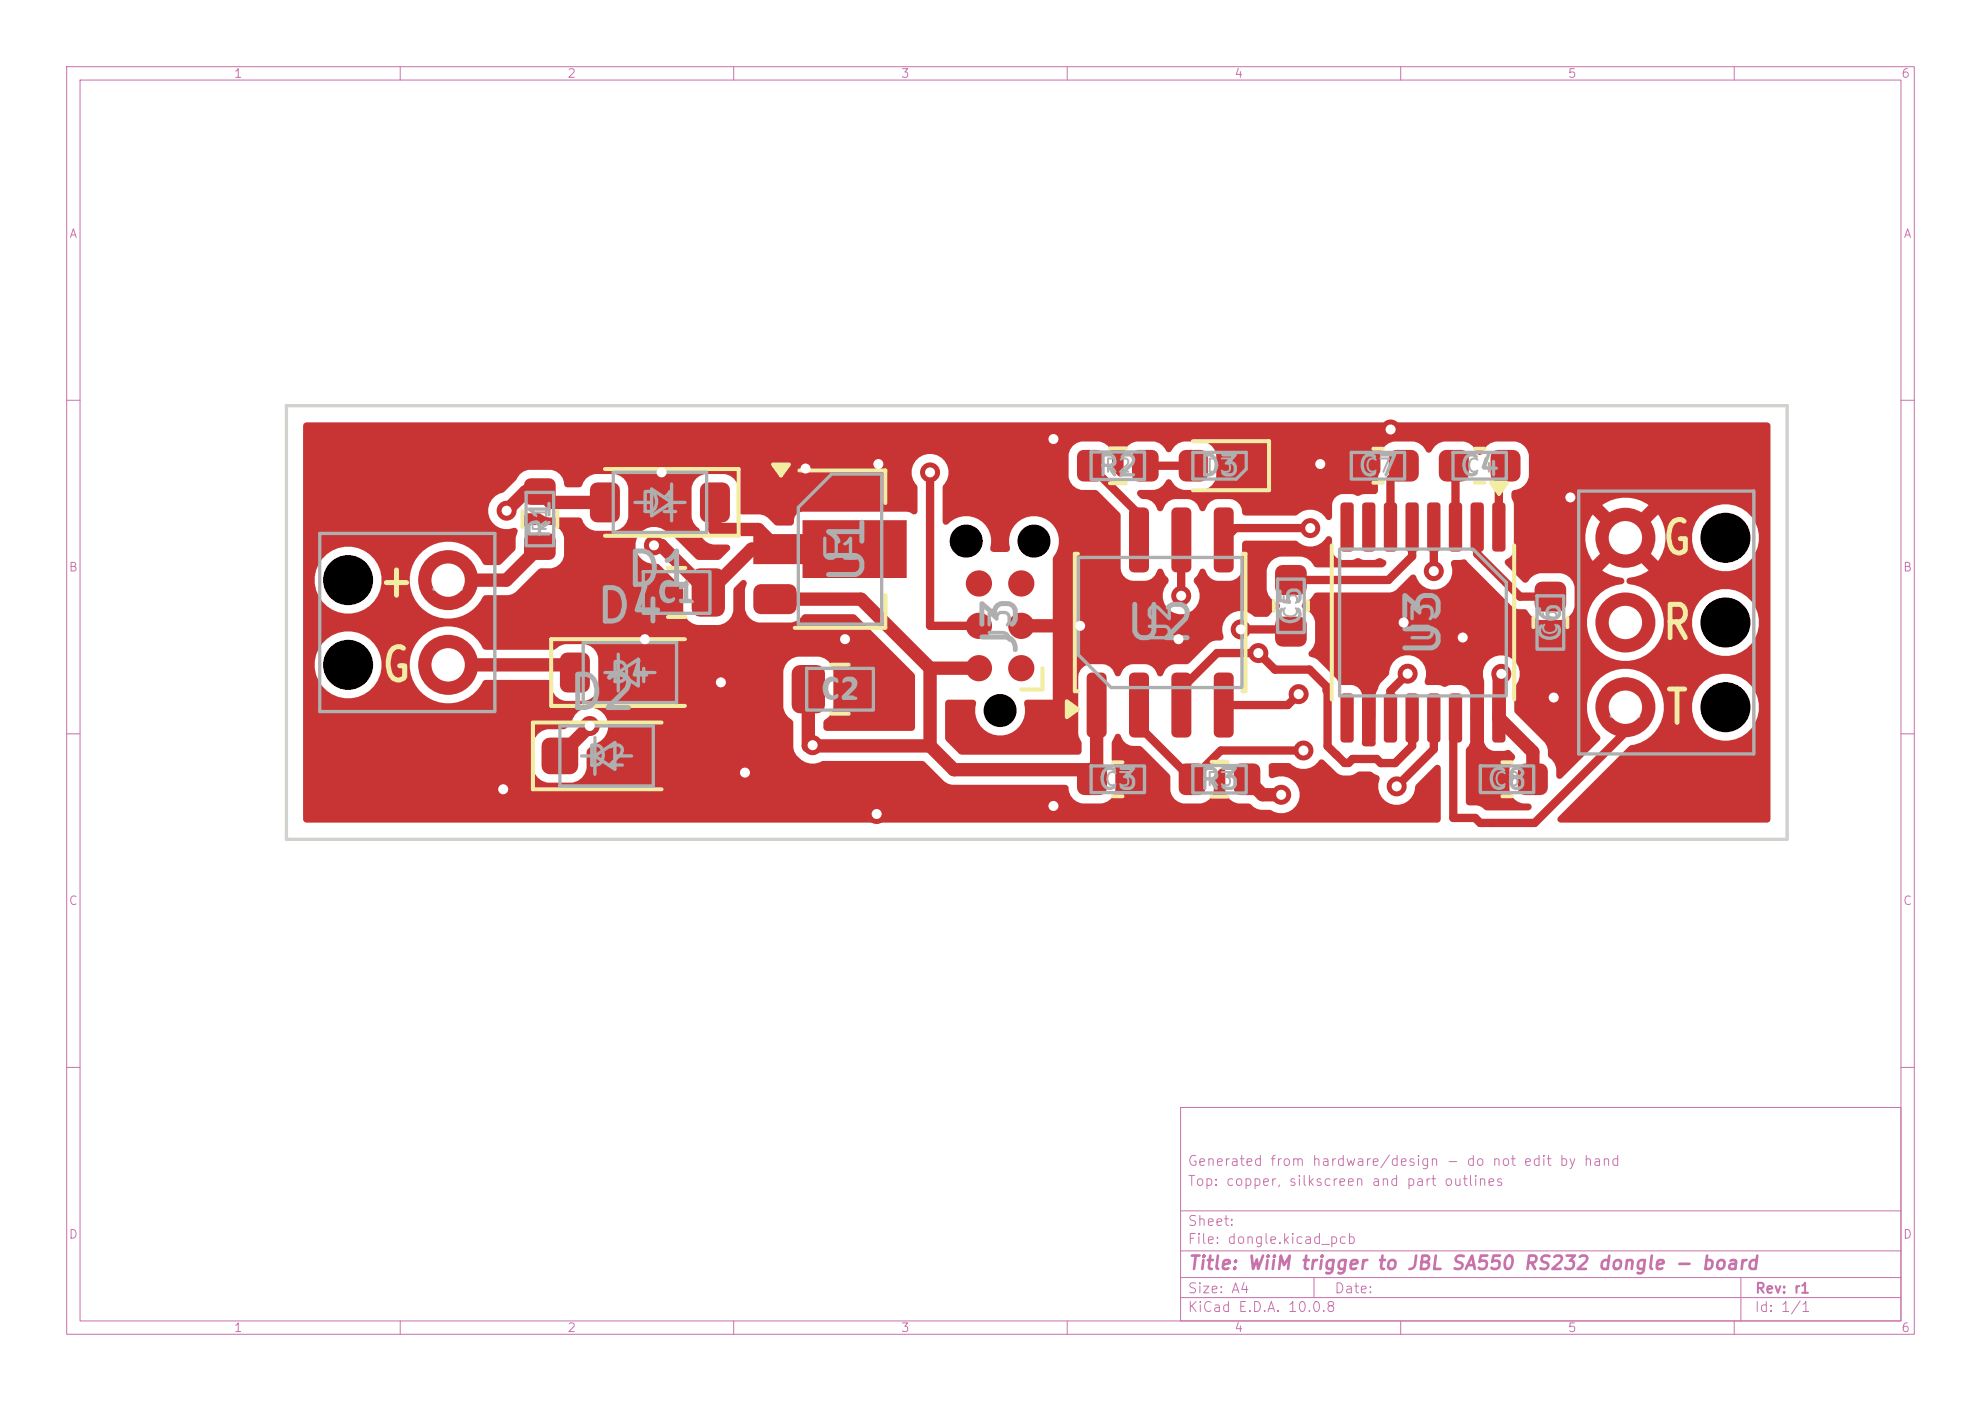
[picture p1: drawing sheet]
<svg xmlns="http://www.w3.org/2000/svg" width="297mm" height="210mm" viewBox="0 0 297 210" stroke-linecap="round" stroke-linejoin="round" font-family="sans-serif">
<g fill="none" stroke="#c872ab" stroke-width=".15">
<path d="M10 10h277v190h-277zM12 12h273v186h-273zM60 10v2M110 10v2M160 10v2M210 10v2M260 10v2M10 60h2M285 60h2M10 110h2M285 110h2M10 160h2"/>
<path d="M177 166h108v32h-108zM285 160h2M60 198v2M110 198v2M160 198v2M177 194.5h108M177 191.5h108M177 187.5h108M177 181.5h108M197 191.5v3M210 198v2M260 198v2"/>
<path d="M261 191.5v6.5"/>
</g>
<g fill="#c83434">
<path d="M223.8 67.8l.4-.3 .4-.1h2.2a1.13 1.13 0 0 1 1.2 1.2v2.5a1.13 1.13 0 0 1-1.2 1.1h-2.2a1.13 1.13 0 0 1-1.1-1.1v-2.5l.1-.5z"/>
<path d="M216 67.8l.4-.3 .4-.1h2.3a1.13 1.13 0 0 1 1.1 1.2v2.5a1.13 1.13 0 0 1-1.1 1.1h-2.3a1.13 1.13 0 0 1-1.1-1.1v-2.5l.1-.5z"/>
<path d="M81.6 110.9l.4-.2 .4-.1h3a1.25 1.25 0 0 1 1.3 1.2v3a1.25 1.25 0 0 1-1.3 1.3h-3a1.25 1.25 0 0 1-1.2-1.3v-3l.1-.5z"/>
<path d="M95.6 110.9l.4-.2 .4-.1h3a1.25 1.25 0 0 1 1.3 1.2v3a1.25 1.25 0 0 1-1.3 1.3h-3a1.25 1.25 0 0 1-1.2-1.3v-3l.1-.5z"/>
<path d="M223.9 75.5l.3-.2h1a.5 .5 0 0 1 .5 .5v6.4a.5 .5 0 0 1-.5 .5h-1a.5 .5 0 0 1-.5-.5v-6.4z"/>
<path d="M220.6 75.5l.4-.2h1a.5 .5 0 0 1 .5 .5v6.4a.5 .5 0 0 1-.5 .5h-1a.5 .5 0 0 1-.5-.5v-6.4z"/>
<path d="M217.4 75.5l.3-.2h1a.5 .5 0 0 1 .5 .5v6.4a.5 .5 0 0 1-.5 .5h-1a.5 .5 0 0 1-.5-.5v-6.4z"/>
<path d="M214.1 75.5l.4-.2h1a.5 .5 0 0 1 .5 .5v6.4a.5 .5 0 0 1-.5 .5h-1a.5 .5 0 0 1-.5-.5v-6.4z"/>
<path d="M210.9 75.5l.3-.2h1a.5 .5 0 0 1 .5 .5v6.4a.5 .5 0 0 1-.5 .5h-1a.5 .5 0 0 1-.5-.5v-6.4z"/>
<path d="M207.6 75.5l.4-.2h1a.5 .5 0 0 1 .5 .5v6.4a.5 .5 0 0 1-.5 .5h-1a.5 .5 0 0 1-.5-.5v-6.4z"/>
<path d="M204.4 75.5l.3-.2h1a.5 .5 0 0 1 .5 .5v6.4a.5 .5 0 0 1-.5 .5h-1a.5 .5 0 0 1-.5-.5v-6.4z"/>
<path d="M201.1 75.5l.4-.2h1a.5 .5 0 0 1 .5 .5v6.4a.5 .5 0 0 1-.5 .5h-1a.5 .5 0 0 1-.5-.5v-6.4z"/>
<path d="M201.1 104.1l.4-.2h1a.5 .5 0 0 1 .5 .5v6.4a.5 .5 0 0 1-.5 .5h-1a.5 .5 0 0 1-.5-.5v-6.4z"/>
<path d="M204.4 104.1l.3-.2h1a.5 .5 0 0 1 .5 .5v6.4a.5 .5 0 0 1-.5 .5h-1a.5 .5 0 0 1-.5-.5v-6.4z"/>
<path d="M207.6 104.1l.4-.2h1a.5 .5 0 0 1 .5 .5v6.4a.5 .5 0 0 1-.5 .5h-1a.5 .5 0 0 1-.5-.5v-6.4z"/>
<path d="M210.9 104.1l.3-.2h1a.5 .5 0 0 1 .5 .5v6.4a.5 .5 0 0 1-.5 .5h-1a.5 .5 0 0 1-.5-.5v-6.4z"/>
<path d="M214.1 104.1l.4-.2h1a.5 .5 0 0 1 .5 .5v6.4a.5 .5 0 0 1-.5 .5h-1a.5 .5 0 0 1-.5-.5v-6.4z"/>
<path d="M217.4 104.1l.3-.2h1a.5 .5 0 0 1 .5 .5v6.4a.5 .5 0 0 1-.5 .5h-1a.5 .5 0 0 1-.5-.5v-6.4z"/>
<path d="M220.6 104.1l.4-.2h1a.5 .5 0 0 1 .5 .5v6.4a.5 .5 0 0 1-.5 .5h-1a.5 .5 0 0 1-.5-.5v-6.4z"/>
<path d="M223.9 104.1l.3-.2h1a.5 .5 0 0 1 .5 .5v6.4a.5 .5 0 0 1-.5 .5h-1a.5 .5 0 0 1-.5-.5v-6.4z"/>
<path d="M184.9 67.8l.4-.3 .4-.1h2.2a1.09 1.09 0 0 1 1.1 1.1v2.6a1.09 1.09 0 0 1-1.1 1.1h-2.2a1.09 1.09 0 0 1-1.1-1.1v-2.6l.1-.4z"/>
<path d="M177 67.8l.4-.3 .4-.1h2.2a1.09 1.09 0 0 1 1.1 1.1v2.6a1.09 1.09 0 0 1-1.1 1.1h-2.2a1.09 1.09 0 0 1-1.1-1.1v-2.6l.1-.4z"/>
<path d="M84.3 98.1l.3-.2 .5-.1h2.2a1.13 1.13 0 0 1 1.1 1.1v3.8a1.13 1.13 0 0 1-1.1 1.1h-2.2a1.13 1.13 0 0 1-1.2-1.1v-3.8l.1-.4z"/>
<path d="M100.8 98.1l.3-.2 .5-.1h2.2a1.13 1.13 0 0 1 1.1 1.1v3.8a1.13 1.13 0 0 1-1.1 1.1h-2.2a1.13 1.13 0 0 1-1.2-1.1v-3.8l.1-.4z"/>
<path d="M161.8 114.8l.4-.3 .4-.1h2.2a1.13 1.13 0 0 1 1.2 1.2v2.5a1.13 1.13 0 0 1-1.2 1.1h-2.2a1.13 1.13 0 0 1-1.1-1.1v-2.5l.1-.5z"/>
<path d="M169.5 114.8l.4-.3 .4-.1h2.3a1.13 1.13 0 0 1 1.1 1.2v2.5a1.13 1.13 0 0 1-1.1 1.1h-2.3a1.13 1.13 0 0 1-1.1-1.1v-2.5l.1-.5z"/>
<path d="M161.8 67.7l.3-.2 .4-.1h2a1 1 0 0 1 1 1v2.8a1 1 0 0 1-1 1h-2a1 1 0 0 1-1-1v-2.8v-.3z"/>
<path d="M170 67.7l.3-.2 .4-.1h2a1 1 0 0 1 1 1v2.8a1 1 0 0 1-1 1h-2a1 1 0 0 1-1-1v-2.8l.1-.3z"/>
<path d="M163.1 101l.6-.2h1.5a.75 .75 0 0 1 .7 .8v8.2a.75 .75 0 0 1-.7 .8h-1.5a.75 .75 0 0 1-.8-.8v-8.2z"/>
<path d="M169.5 101l.5-.2h1.5a.75 .75 0 0 1 .8 .8v8.2a.75 .75 0 0 1-.8 .8h-1.5a.75 .75 0 0 1-.7-.8v-8.2z"/>
<path d="M175.8 101l.6-.2h1.5a.75 .75 0 0 1 .7 .8v8.2a.75 .75 0 0 1-.7 .8h-1.5a.75 .75 0 0 1-.8-.8v-8.2z"/>
<path d="M182.2 101l.5-.2h1.5a.75 .75 0 0 1 .8 .8v8.2a.75 .75 0 0 1-.8 .8h-1.5a.75 .75 0 0 1-.7-.8v-8.2z"/>
<path d="M182.2 76.3l.5-.2h1.5a.75 .75 0 0 1 .8 .7v8.3a.75 .75 0 0 1-.8 .7h-1.5a.75 .75 0 0 1-.7-.7v-8.3z"/>
<path d="M175.8 76.3l.6-.2h1.5a.75 .75 0 0 1 .7 .7v8.3a.75 .75 0 0 1-.7 .7h-1.5a.75 .75 0 0 1-.8-.7v-8.3z"/>
<path d="M169.5 76.3l.5-.2h1.5a.75 .75 0 0 1 .8 .7v8.3a.75 .75 0 0 1-.8 .7h-1.5a.75 .75 0 0 1-.7-.7v-8.3z"/>
<path d="M163.1 76.3l.6-.2h1.5a.75 .75 0 0 1 .7 .7v8.3a.75 .75 0 0 1-.7 .7h-1.5a.75 .75 0 0 1-.8-.7v-8.3z"/>
<path d="M230.4 87.5l.4-.2 .4-.1h2.5a1.13 1.13 0 0 1 1.1 1.1v2.3a1.13 1.13 0 0 1-1.1 1.1h-2.5a1.13 1.13 0 0 1-1.1-1.1v-2.3l.1-.4z"/>
<path d="M230.4 95.3l.4-.3 .4-.1h2.5a1.13 1.13 0 0 1 1.1 1.2v2.2a1.12 1.12 0 0 1-1.1 1.1h-2.5a1.12 1.12 0 0 1-1.1-1.1v-2.2l.1-.5z"/>
<path d="M105.3 72.6l.3-.2 .5-.1h2.2a1.13 1.13 0 0 1 1.1 1.1v3.8a1.13 1.13 0 0 1-1.1 1.1h-2.2a1.13 1.13 0 0 1-1.2-1.1v-3.8l.1-.4z"/>
<path d="M88.8 72.6l.3-.2 .5-.1h2.2a1.13 1.13 0 0 1 1.1 1.1v3.8a1.13 1.13 0 0 1-1.1 1.1h-2.2a1.13 1.13 0 0 1-1.2-1.1v-3.8l.1-.4z"/>
<path d="M200.8 67.8l.4-.3 .4-.1h2.2a1.13 1.13 0 0 1 1.2 1.2v2.5a1.13 1.13 0 0 1-1.2 1.1h-2.2a1.13 1.13 0 0 1-1.1-1.1v-2.5l.1-.5z"/>
<path d="M208.5 67.8l.4-.3 .4-.1h2.3a1.13 1.13 0 0 1 1.1 1.2v2.5a1.13 1.13 0 0 1-1.1 1.1h-2.3a1.13 1.13 0 0 1-1.1-1.1v-2.5l.1-.5z"/>
<path d="M191.5 92.8l.4-.3 .4-.1h2.5a1.13 1.13 0 0 1 1.1 1.2v2.2a1.13 1.13 0 0 1-1.1 1.1h-2.5a1.13 1.13 0 0 1-1.1-1.1v-2.2l.1-.5z"/>
<path d="M191.5 85l.4-.2 .4-.1h2.5a1.13 1.13 0 0 1 1.1 1.1v2.3a1.13 1.13 0 0 1-1.1 1.1h-2.5a1.13 1.13 0 0 1-1.1-1.1v-2.3l.1-.4z"/>
<path d="M113.3 72.9l.3-.3h.5h4.2a1.13 1.13 0 0 1 1.1 1.1v2.2a1.13 1.13 0 0 1-1.1 1.2h-4.2a1.13 1.13 0 0 1-1.2-1.2v-2.2l.1-.4z"/>
<path d="M112.9 80.1h7.4v-2.1h15.6v8.6h-15.6v-2h-7.4z"/>
<path d="M113.3 87.9l.3-.3h.5h4.2a1.13 1.13 0 0 1 1.1 1.1v2.2a1.13 1.13 0 0 1-1.1 1.2h-4.2a1.13 1.13 0 0 1-1.2-1.2v-2.2l.1-.4z"/>
<path d="M119.1 100.1l.4-.3 .4-.1h2.5a1.25 1.25 0 0 1 1.3 1.2v4.8a1.25 1.25 0 0 1-1.3 1.2h-2.5a1.25 1.25 0 0 1-1.2-1.2v-4.8l.1-.4z"/>
<path d="M128.6 100.1l.4-.3 .4-.1h2.5a1.25 1.25 0 0 1 1.3 1.2v4.8a1.25 1.25 0 0 1-1.3 1.2h-2.5a1.25 1.25 0 0 1-1.2-1.2v-4.8l.1-.4z"/>
<path d="M104.1 85.6l.4-.3 .4-.1h2.5a1.25 1.25 0 0 1 1.3 1.2v4.8a1.25 1.25 0 0 1-1.3 1.2h-2.5a1.25 1.25 0 0 1-1.2-1.2v-4.8l.1-.4z"/>
<path d="M94.6 85.6l.4-.3 .4-.1h2.5a1.25 1.25 0 0 1 1.3 1.2v4.8a1.25 1.25 0 0 1-1.3 1.2h-2.5a1.25 1.25 0 0 1-1.2-1.2v-4.8l.1-.4z"/>
<path d="M227.9 114.8l.4-.3 .4-.1h2.2a1.13 1.13 0 0 1 1.2 1.2v2.5a1.13 1.13 0 0 1-1.2 1.1h-2.2a1.13 1.13 0 0 1-1.1-1.1v-2.5l.1-.5z"/>
<path d="M220.1 114.8l.4-.3 .4-.1h2.3a1.13 1.13 0 0 1 1.1 1.2v2.5a1.13 1.13 0 0 1-1.1 1.1h-2.3a1.13 1.13 0 0 1-1.1-1.1v-2.5l.1-.5z"/>
<path d="M78.9 80.2l.3-.2 .4-.1h2.7a1 1 0 0 1 1 1v2a1 1 0 0 1-1 1h-2.7a1 1 0 0 1-1-1v-2v-.3z"/>
<path d="M78.9 72l.3-.2 .4-.1h2.7a1 1 0 0 1 1 1v2a1 1 0 0 1-1 1h-2.7a1 1 0 0 1-1-1v-2v-.4z"/>
<path d="M185.3 114.7l.3-.2 .4-.1h2a1 1 0 0 1 1 1v2.8a1 1 0 0 1-1 1h-2a1 1 0 0 1-1-1v-2.8v-.3z"/>
<path d="M177 114.7l.3-.2 .4-.1h2a1 1 0 0 1 1 1v2.8a1 1 0 0 1-1 1h-2a1 1 0 0 1-1-1v-2.8l.1-.3z"/>
<circle cx="153.1" cy="100.2" r="1.97"/>
<circle cx="146.8" cy="100.2" r="1.97"/>
<circle cx="153.1" cy="93.8" r="1.97"/>
<circle cx="146.8" cy="93.8" r="1.97"/>
<circle cx="153.1" cy="87.5" r="1.97"/>
<circle cx="146.8" cy="87.5" r="1.97"/>
<circle cx="243.7" cy="106" r="4.5"/>
<circle cx="243.7" cy="93.3" r="4.5"/>
<circle cx="243.7" cy="80.6" r="4.5"/>
<circle cx="67.2" cy="87" r="4.5"/>
<circle cx="67.2" cy="99.7" r="4.5"/>
<circle cx="76" cy="76.6" r="1.5"/>
<circle cx="88.4" cy="108.8" r="1.5"/>
<circle cx="157.9" cy="65.8" r="1.5"/>
<circle cx="176.7" cy="95.8" r="1.5"/>
<circle cx="157.9" cy="120.8" r="1.5"/>
<circle cx="120.8" cy="70.2" r="1.5"/>
<circle cx="232.9" cy="104.6" r="1.5"/>
<circle cx="208.5" cy="64.4" r="1.5"/>
<circle cx="131.7" cy="69.6" r="1.5"/>
<circle cx="99.2" cy="70.8" r="1.5"/>
<circle cx="235.4" cy="74.6" r="1.5"/>
<circle cx="197.9" cy="69.6" r="1.5"/>
<circle cx="126.7" cy="95.8" r="1.5"/>
<circle cx="96.7" cy="95.8" r="1.5"/>
<circle cx="161.9" cy="93.8" r="1.5"/>
<circle cx="131.4" cy="122" r="1.5"/>
<circle cx="108.1" cy="102.3" r="1.5"/>
<circle cx="75.4" cy="118.3" r="1.5"/>
<circle cx="219.3" cy="95.6" r="1.5"/>
<circle cx="111.7" cy="115.8" r="1.5"/>
<circle cx="210.4" cy="93.3" r="1.5"/>
<circle cx="215" cy="85.6" r="1.5"/>
<circle cx="186" cy="94.3" r="1.5"/>
<circle cx="211" cy="101" r="1.5"/>
<circle cx="195.4" cy="112.5" r="1.5"/>
<circle cx="188.7" cy="97.9" r="1.5"/>
<circle cx="209.4" cy="117.9" r="1.5"/>
<circle cx="225.1" cy="101" r="1.5"/>
<circle cx="121.8" cy="111.7" r="1.5"/>
<circle cx="192.1" cy="119.1" r="1.5"/>
<circle cx="139.4" cy="70.8" r="1.5"/>
<circle cx="177.1" cy="89.3" r="1.5"/>
<circle cx="194.7" cy="104.1" r="1.5"/>
<circle cx="196.4" cy="79.2" r="1.5"/>
<circle cx="98" cy="81.7" r="1.5"/>
</g>
<g fill="none" stroke="#c83434" stroke-width="1.3">
<path d="M139.4 70.8v23h7.4M163.5 69.8l7.3 7.3v3.8M171.7 69.8h7.2M196.4 79.2h-11.2l-1.7 1.7M210.5 69.8l-2 2v7.2M211.7 79v4.4l-3.5 3.5h-14.7M215 79v6.6M218 69.8l.2 .3v8.9M221.5 79v4l6.4 6.4h4.5M225.7 69.8l-1 1v8.2M177.1 80.9v8.4M186 94.3h7.2l.3 .4"/>
<path d="M170.8 105.7v3.2l7.9 7.9 4.3-4.3h12.4M177.1 105.7v-2.4l5.4-5.4h6.2l2.4 2.5h5.2l2.6 2.5v.6l.1 .2v8.2l2.6 2.5h.6l.6-.6h3.6l.6 .6h2.2l2.5-2.6v-4.2M194.7 104.1l-1.6 1.6h-9.6M211 101l-2.5 2.6v4M215 107.6v4.7l-5.6 5.6M243.7 106v3.7l-13.6 13.7h-8.2l-.7-.8h-3.3v-14.6l.3-.4"/>
</g>
<g fill="none" stroke="#c83434" stroke-width="2">
<path d="M90.7 75.3h-8.1l-1.7-1.6h-2.1l-2.8 2.9M107.2 75.3v4.1h6.5l2.9 2.9h-3.9l-6.5 6.5-7.1-7.1h-1.1M120.8 70.2l-4.6 4.6M208.5 64.4l-.3 .2h-.6l-1.8 1.8h-.3l-2.8 2.8v.6h-15.9M67.2 99.7h17.8l1.2 1.1M80.9 81.9l-5 5.1h-8.7M96.7 88.8l9 9M116.2 89.8h12.9l10.3 10.4M164.4 80.9v10.4l-2.5 2.5h-8.8M221.3 97.2v5.1l.2 .2v13.7l.6 .6M232.4 97.2h-11.5l-1.6-1.6h-14.1v12M88.4 108.8l-4.5 4.5"/>
<path d="M102.7 100.8v7.8l-4.8 4.7M102.7 100.8l3.5-3.5h18.5l6 6M102.7 100.8l1.5 1.5h3.9M121.2 103.3v8.5M121.2 111.8h18.2M121.8 111.7h-.5l-.1 .1M139.4 100.2h7.4M139.4 111.8l3.6 3.6h20.7M139.4 100.2v11.6M163.7 115.4v1.4M164.4 105.7v9l-.7 .7M171.5 116.8l-5.2 5.2h-34.9"/>
<path d="M187 116.8l2.3 2.3h2.8M225.1 101l-.3 .3-.1 6.3 5.1 5.1v4.1"/>
</g>
<path d="M45.5 63.5l.4-.2h219l.3 .1 .2 .4v59l-.1 .3-.4 .2h-30.9l-.3-.1-.2-.2 .1-.5 10.7-10.7 .2-.1a5.7 5.7 0 0 0 4.9-6.2h4.3v1a5 5 0 0 0 7.6 3.8 5 5 0 0 0 0-8.6 5 5 0 0 0-7.6 3.8h-4.3l-.1-.7a5.8 5.8 0 0 0-8.5-3.8 5.8 5.8 0 0 0-1 9.3l.2 .2-.2 .5-5.6 5.6-.3 .2-.3-.1-.3-.4a2.5 2.5 0 0 0-1-2.7l-.2-.4a2.87 2.87 0 0 0-1.5-2.9l-3.4-3.4-.2-.3v-3.4l.2-.4a2.78 2.78 0 0 0-1.7-4.5 2.78 2.78 0 0 0-3 3.8v8.9a1.7 1.7 0 0 0 1.5 1.6 4.8 4.8 0 0 0 2.2-.2l.8 .7 .2 .3-.2 .4a2.12 2.12 0 0 0-.7 1.5v3.3a2.44 2.44 0 0 0 2.9 1.8l.2 .1 .2 .3a.56 .56 0 0 1-.5 .7h-6.2l-.3-.1-.3-.3a2.75 2.75 0 0 0-2-.4l-.3-.1-.2-.4v-7.8l.6-1.1 .1-.3v-6.7a1.7 1.7 0 0 0-1.6-1.6h-1.4l-1 .3-.9-.3h-1.5h-.3l-.2-.3v-.3a2.77 2.77 0 0 0-1.9-3.8 2.77 2.77 0 0 0-3.4 2.6l-.2 .3-1.1 1.2-.7 1.5-.1 7.1a.67 .67 0 0 1-.4 .9l-1.4-.1a.8 .8 0 0 1-.2-.8v-7.1a1.72 1.72 0 0 0-1.6-1.2h-1.4a.54 .54 0 0 1-.6-.5l-.2-.4-2.9-2.9-.4-.3a1.09 1.09 0 0 1-.9-.5l.2-.5a2.2 2.2 0 0 0 .8-1.6l-.1-2.9a2.33 2.33 0 0 0-1.6-1.8l-.3-.2-.1-.3 .1-.3 .3-.2a2.69 2.69 0 0 0 1.6-1.4l.3-.1h11a1.89 1.89 0 0 0 1.3-.7l1.8-1.9 .3-.1a.58 .58 0 0 1 .6 .6 2.78 2.78 0 0 0 3.6 1.5 2.78 2.78 0 0 0 1.5-3.6l.1-.3 .1-.3 .3-.1 1.6-.1 .2 .2 6.9 6.9 .9 .4 1.3 .1a2.62 2.62 0 0 0 2.1 1.5h3.2a2.37 2.37 0 0 0 1.9-2.1l-.1-3a2.46 2.46 0 0 0-2.1-1.9l-3.2 .1-.7 .2-.5 .4-.7 .7h-.3l-2.8-2.7-.1-.3a.81 .81 0 0 1 .6-.7l.5-.4 .2-.5 .1-2.6h10.7v1a5.7 5.7 0 0 0 1.1 3l2.6-2.5a2.48 2.48 0 0 0 1.4 1.4l-2.6 2.5 1.2 .7 2 .5 .1 .3v.3l-.4 .3a5.8 5.8 0 0 0-5.2 6.3 5.8 5.8 0 0 0 6.3 5.2 5.8 5.8 0 0 0 5.2-6.3h4.3v1a5 5 0 0 0 7.6 3.8 5 5 0 0 0 0-8.6 5 5 0 0 0-7.6 3.8h-4.3v-.3a5.7 5.7 0 0 0-5.2-4.9l-.2-.2-.2-.2 .1-.3 .2-.3a6.5 6.5 0 0 0 3.1-1.1l-2.5-2.6a2.48 2.48 0 0 0 1.3-1.4l2.6 2.6 .2-.3a6 6 0 0 0 .9-3.7h4v1a5 5 0 0 0 7.6 3.8 5 5 0 0 0 0-8.6 5 5 0 0 0-7.6 3.8h-4l-.4-1.8-.7-1.2-2.6 2.6a2.46 2.46 0 0 0-1.4-1.4l2.6-2.6-.4-.2a6 6 0 0 0-6.6 .2l2.5 2.6a2.48 2.48 0 0 0-1.3 1.4l-2.6-2.6-.7 1.2-.4 1.8h-10.7v-4.5l-.4-1.1v-.6l.1-.3 .4-.2a2.26 2.26 0 0 0 2.1-2.1v-3.2a2.46 2.46 0 0 0-2.1-1.9h-3a2.33 2.33 0 0 0-1.8 1.7l-.2 .2-.3 .1-.3-.1-.1-.2a2.41 2.41 0 0 0-2.1-1.7h-3a2.74 2.74 0 0 0-1.8 1.6 .52 .52 0 0 1-.8-.4 2.33 2.33 0 0 0-1.9-1.2h-2.7a2.34 2.34 0 0 0-2.1 2.1v2.2l-.4 1.1v2a.52 .52 0 0 1-.7 .5h-1.4l-1 .2-.9-.2h-1.3a1.7 1.7 0 0 0-1.6 1.5v1.9l-.1 .3-.2 .2h-.3l-.3-.3a2.72 2.72 0 0 0-4.2-.6l-.4 .2h-7.5l-.3-.1-.2-.4a1.94 1.94 0 0 0-1.8-2l-2.3 .1a2.32 2.32 0 0 0-1.5 1.6l-.2 .1h-.3l-.3-.4a1.96 1.96 0 0 0-1.8-1.4l-2.3 .1a2.32 2.32 0 0 0-1.4 1.6l-.3 .1h-.3l-.2-.4a1.98 1.98 0 0 0-2.2-1.4 1.04 1.04 0 0 1-.8-1.1l.4-.3h2.2a2.59 2.59 0 0 0 1.9-1.5l.2-.1 .3 .1a2.56 2.56 0 0 0 2.1 1.5h2.9a2.33 2.33 0 0 0 1.8-2.1v-3.3a2.34 2.34 0 0 0-2.1-1.8h-2.7a2.66 2.66 0 0 0-2 1.5l-.3 .1-.3-.1-.2-.3a2.25 2.25 0 0 0-1.7-1.2h-2.6a2.24 2.24 0 0 0-1.9 2v2.8l-.1 .2-.3 .2h-.3l-.9-.8-.2-.3v-2.2a2.24 2.24 0 0 0-2-1.9h-2.7a2.26 2.26 0 0 0-1.8 2v3.4a2.26 2.26 0 0 0 2 1.8h2l.3 .1 3.4 3.4 .1 .2 .1 8.6a1.97 1.97 0 0 0 1.8 1.4l2.1-.1a2.25 2.25 0 0 0 1.6-1.6l.3-.2 .3 .1 .2 .2 .3 .8 .5 .6-.1 .5a2.76 2.76 0 0 0 .1 3.9 2.76 2.76 0 0 0 3.8 0 2.76 2.76 0 0 0 .1-3.9 .61 .61 0 0 1 0-.8l.4-.3 .4-.9 .3-.2 .3 .1 .3 .3a1.96 1.96 0 0 0 1.8 1.5l2.1-.1a1.94 1.94 0 0 0 1.5-1.8v-3.7l.1-.3 .3-.1 7.6-.1 .3 .1a2.72 2.72 0 0 0 4.3-.5l.2-.2h.3l.3 .1 .1 .3v1.6a1.7 1.7 0 0 0 1.6 1.5h1.3l.8-.2h.4a3.3 3.3 0 0 0 2.8 0h.3l.6 .2a.61 .61 0 0 1 .3 .7 .61 .61 0 0 1-.6 .5h-9.8l-.3-.1a3 3 0 0 0-2-1.6h-3a2.33 2.33 0 0 0-2.2 2.2v3a2.33 2.33 0 0 0 1.7 1.7l.3 .2v.3a.92 .92 0 0 1-.8 .7l-1.1 .9-1.8 .1-.3-.1a2.77 2.77 0 0 0-3.4-.3 2.77 2.77 0 0 0-1.1 3.3 .55 .55 0 0 1-.7 .6 2.07 2.07 0 0 0-1.4 .4l-3 3-.3 .2a4.4 4.4 0 0 0-2.8 .3l-.5 .5-.4 .9-.3 .1-.3-.1-.2-.3a1.96 1.96 0 0 0-1.8-1.4h-2.3a2.33 2.33 0 0 0-1.5 1.7l-.2 .1-.3-.1-.3-.3a1.96 1.96 0 0 0-1.8-1.4h-2.3a1.97 1.97 0 0 0-1.3 1.8v8.6v.4l.5 .9v1.3l-.1 .3-.3 .2h-17.7l-.2-.1-2.1-2-.1-.2v-5.4l.1-.3 .4-.2h3.7l.3 .1 .1 .2v.3a3.7 3.7 0 0 0 3.6 4.8 3.7 3.7 0 0 0 3.6-4.8l.1-.3 .2-.3h.2h3.8v-21.1l.5-.9a3.7 3.7 0 0 0-2.9-5.5 3.7 3.7 0 0 0-4 4.8v.3l-.2 .2h-.3h-2l-.2-.1-.2-.2a4.2 4.2 0 0 0-.7-3.7 3.7 3.7 0 0 0-5.6-.2l-.3 .2-.3-.1-.3-.4v-5.2l.1-.3a2.76 2.76 0 0 0 0-3.8 2.76 2.76 0 0 0-3.9-.1 2.76 2.76 0 0 0-.1 3.9l.2 .3v3.6l-.1 .3-.3 .2h-.3l-.5-.3-.5-.1h-15.6a1.32 1.32 0 0 0-1.3 1.6l-.1 .3-.2 .2h-2.2l-.3-.1-1.1-1.1-.5-.3-.6-.2h-2.8l-.3-.1-.2-.4v-3.4a2.43 2.43 0 0 0-2.2-2.1h-2.9a2.35 2.35 0 0 0-1.9 2.1v4.5l.3 .6 .9 1.1a2.28 2.28 0 0 0 2.6 2.2h1.5l.3 .1 .2 .3v.3l-1.5 1.5-.2 .1h-3.1l-.3-.1-3.9-3.9-.7-.3a2.78 2.78 0 0 0-4.4 1.4 2.78 2.78 0 0 0 3 3.5l.4 .1 3.5 3.5 .1 .3 .1 3.3a2.49 2.49 0 0 0 2.2 2h3.3a2.49 2.49 0 0 0 1.9-2.3v-3l.2-.3 1-1 .3-.2 .3 .1 .2 .2 .1 .3-.3 1v2.7a2.43 2.43 0 0 0 2.1 2.1h5l.7-.3 .5-.4 .3-.3 .4-.2h7.3l.2 .1 8.8 8.7 .2 .4v7.8l-.1 .3-.3 .1-12.9 .1-.3-.1-.1-.3a1.39 1.39 0 0 1 .1-1.3 2.46 2.46 0 0 0 1.3-2v-5.5a2.56 2.56 0 0 0-2.2-2h-3a2.46 2.46 0 0 0-2.3 2.3l.1 5.5 .2 .7 .5 .6 .7 .7v3.3a2.55 2.55 0 0 0 1.2 2.4 2.96 2.96 0 0 0 3.3 .2h14.9l.4 .1 2.9 3 .5 .3 .6 .1h17l.3 .1 .2 .4a2.32 2.32 0 0 0 2.2 2.3h3a2.37 2.37 0 0 0 1.8-2.1v-3l-.5-1.4v-2.6l.5-1.2 .3-.1h.3l.3 .4a1.96 1.96 0 0 0 1.8 1.4l1.2 .1 4.2 4.2 .2 .3v2.2a2.25 2.25 0 0 0 1.9 1.8h2.7a2.26 2.26 0 0 0 1.9-1.9v-2.1l.1-.3 .8-.8 .2-.1h.3l.3 .5v2.9a2.26 2.26 0 0 0 2 1.8h1.5l.3 .1 .4 .4a2.89 2.89 0 0 0 2.4 .5 2.99 2.99 0 0 0 3.5-.1 2.81 2.81 0 0 0 .6-3.7 2.81 2.81 0 0 0-3.7-.9l-.3-.2-.2-.2v-1.1a.71 .71 0 0 1 .5-.8h2.5l.3 .1a2.73 2.73 0 0 0 4.2-.4l.2-.2 .3-.1 .3 .2 1.6 1.5a2.68 2.68 0 0 0 3.6 .2l1.7-.1 .6 .4a1.18 1.18 0 0 1 .9 .6 2.79 2.79 0 0 0 1.8 4 2.79 2.79 0 0 0 3.4-2.6l.2-.4 2.9-2.8 .2-.2 .3 .1 .3 .2v7.9l-.1 .3-.2 .2h-169.8l-.3-.1-.1-.2-.1-11.4h34.5v3.5a2.52 2.52 0 0 0 2.3 2.2h3.8a2.47 2.47 0 0 0 1.9-2.2v-2.4l.1-.3a2.07 2.07 0 0 1 1.5-1 2.77 2.77 0 0 0 .7-4.7 2.77 2.77 0 0 0-4.5 1.5 1.84 1.84 0 0 1-1.1 1.1h-2.4a2.46 2.46 0 0 0-2.3 2.3h-34.5v-12.4h1.8v1a5 5 0 0 0 5.5 4.5 5 5 0 0 0 4.5-5.5h4.2v.9a5.8 5.8 0 0 0 4.7 5.2 5.8 5.8 0 0 0 6.3-3.1l.4-.3h9.4l.3 .1a1.45 1.45 0 0 1 .2 1.2 2.37 2.37 0 0 0 2.1 1.9l3-.1a2.37 2.37 0 0 0 1.9-2.1v-4.5a2.35 2.35 0 0 0-2.2-1.8h-2.9l-.7 .2-.9 .6h-10.2l-.3-.1a5.8 5.8 0 0 0-6.3-3.3 5.8 5.8 0 0 0-4.8 5.2h-4.2a5 5 0 0 0-5-4.6 5 5 0 0 0-5 4.6h-1.8v-12.7h1.8v1a5 5 0 0 0 5.5 4.5 5 5 0 0 0 4.5-5.5h4.2v.9a5.8 5.8 0 0 0 4.7 5.2 5.8 5.8 0 0 0 6.3-3.1l.4-.3h3.4l.6-.1 .5-.3 3.4-3.5 .4-.1h1.5a2.24 2.24 0 0 0 2-2v-2.7a2.25 2.25 0 0 0-2-1.8h-3.5a.57 .57 0 0 1-.5 .1 .57 .57 0 0 1-.4-.5l.3-.7a.62 .62 0 0 1 .8-.7h1.5l.9 .5 .6 .2h4.5l.3 .1 .6 .9a2.19 2.19 0 0 0 1.6 1l3-.1a2.37 2.37 0 0 0 1.9-2.1v-4.5a2.46 2.46 0 0 0-2.2-1.8h-2.9a2.32 2.32 0 0 0-1.8 1.6l-.2 .3-.3 .1h-1.7l-.3-.1-.2-.4a2.2 2.2 0 0 0-2-2.2h-3.5a2.38 2.38 0 0 0-1.7 1.5l-2 2a2.77 2.77 0 0 0-2.1 3.5 2.77 2.77 0 0 0 3.7 1.7h.3l.3 .2v.3l-.3 .9v1.7l-.1 .3-2.1 2.1-.2 .1h-2.1l-.3-.1a5.8 5.8 0 0 0-6.3-3.3 5.8 5.8 0 0 0-4.8 5.2h-4.2a5 5 0 0 0-5-4.6 5 5 0 0 0-5 4.6h-1.8v-22.7z" fill="#c83434"/>
<path d="M221.1 67.3h1.4M221.1 72.4h1.4M223.5 72.4h2.4l-1.2 1.6zM199.7 81.8v23.1M227 81.8v23.1M99.2 108.3h-19.3v10h19.3" fill="none" stroke="#f2eda1" stroke-width=".6"/>
<path d="M223.5 72.4h2.4l-1.2 1.6z" fill="#f2eda1"/>
<path d="M166.4 67.2h2.4M166.4 72.4h2.4M178.8 66.1h11.5v7.4h-11.5M102.7 95.8h-20.1v10h20.1M161.6 83h-.5v20.6h.5M186.3 83h.4v20.6h-.4M156.3 100.2v3.1h-3.2M159.9 105.1l1.7 1.2-1.7 1.2zM166.9 114.3h1.4M166.9 119.4h1.4" fill="none" stroke="#f2eda1" stroke-width=".6"/>
<path d="M159.9 105.1l1.7 1.2-1.7 1.2z" fill="#f2eda1"/>
<path d="M90.7 70.3h20v10h-20M115.9 69.6h2.4l-1.2 1.7zM119.8 70.5h12.9v4.9M205.9 67.3h1.4M205.9 72.4h1.4M132.7 89.2v4.9h-13.6M191 90.1v1.4M196.1 90.1v1.4M229.9 92.6v1.4M235 92.6v1.4" fill="none" stroke="#f2eda1" stroke-width=".6"/>
<path d="M115.9 69.6h2.4l-1.2 1.7z" fill="#f2eda1"/>
<path d="M78.3 76.6v2.4M83.6 76.6v2.4M100.1 85.1h2.6M100.1 92.5h2.6M124.6 99.6h2.6M124.6 107h2.6M181.7 114.2h2.3M181.7 119.4h2.3M225.2 114.3h1.4M225.2 119.4h1.4" fill="none" stroke="#f2eda1" stroke-width=".6"/>
<g fill="none" stroke="#afafaf" stroke-width=".5">
<path d="M47.9 80h26.3v26.7h-26.3zM78.9 73.8h4.1v8h-4.1zM91.9 70.8h14v9h-14zM95.2 75.3h2.5M97.7 73.3l3 2-3 2zM100.7 75.3h2M100.7 72.6v5.5M124.7 71.1h7.5v22.5h-12.5v-17.5zM163.6 67.7h8v4.2h-8zM178.8 67.8h8v2.5l-1.5 1.5h-6.5zM202.6 67.8h8v4h-8zM217.8 67.8h8v4h-8z"/>
<path d="M236.7 73.6h26.2v39.4h-26.2zM87.4 96.3h14v9h-14zM92.7 98.1v5.5M96.4 85.7h10v6.2h-10zM161.7 83.6h24.5v19.5h-19.6l-4.9-4.9zM191.5 86.8h4v8h-4zM200.8 82.3h20l5 5v17h-25zM230.4 89.3h4v8h-4zM83.9 108.8h14v9h-14zM87.2 113.3h2M89.2 110.6v5.5M89.2 113.3l3-2v4z"/>
<path d="M90.7 100.8h2M92.2 113.3h2.5M92.7 100.8l3-2v4zM95.7 100.8h2.5M120.9 100.2h10v6.2h-10zM163.6 114.8h8v4h-8zM178.8 114.7h8v4.2h-8zM221.9 114.8h8v4h-8z"/>
</g>
<path d="M42.9 60.8h225v65h-225z" fill="none" stroke="#d0d2cd" stroke-width=".5"/>
<g fill="#fff">
<circle cx="76" cy="76.6" r=".75"/>
<circle cx="88.4" cy="108.8" r=".75"/>
<circle cx="157.9" cy="65.8" r=".75"/>
<circle cx="176.7" cy="95.8" r=".75"/>
<circle cx="157.9" cy="120.8" r=".75"/>
<circle cx="120.8" cy="70.2" r=".75"/>
<circle cx="232.9" cy="104.6" r=".75"/>
<circle cx="208.5" cy="64.4" r=".75"/>
<circle cx="131.7" cy="69.6" r=".75"/>
<circle cx="99.2" cy="70.8" r=".75"/>
<circle cx="235.4" cy="74.6" r=".75"/>
<circle cx="197.9" cy="69.6" r=".75"/>
<circle cx="126.7" cy="95.8" r=".75"/>
<circle cx="96.7" cy="95.8" r=".75"/>
<circle cx="161.9" cy="93.8" r=".75"/>
<circle cx="131.4" cy="122" r=".75"/>
<circle cx="108.1" cy="102.3" r=".75"/>
<circle cx="75.4" cy="118.3" r=".75"/>
<circle cx="219.3" cy="95.6" r=".75"/>
<circle cx="111.7" cy="115.8" r=".75"/>
<circle cx="210.4" cy="93.3" r=".75"/>
<circle cx="215" cy="85.6" r=".75"/>
<circle cx="186" cy="94.3" r=".75"/>
<circle cx="211" cy="101" r=".75"/>
<circle cx="195.4" cy="112.5" r=".75"/>
<circle cx="188.7" cy="97.9" r=".75"/>
<circle cx="209.4" cy="117.9" r=".75"/>
<circle cx="225.1" cy="101" r=".75"/>
<circle cx="121.8" cy="111.7" r=".75"/>
<circle cx="192.1" cy="119.1" r=".75"/>
<circle cx="139.4" cy="70.8" r=".75"/>
<circle cx="177.1" cy="89.3" r=".75"/>
<circle cx="194.7" cy="104.1" r=".75"/>
<circle cx="196.4" cy="79.2" r=".75"/>
<circle cx="98" cy="81.7" r=".75"/>
</g>
<g fill="#000">
<circle cx="144.9" cy="81.1" r="2.48"/>
<circle cx="155" cy="81.1" r="2.48"/>
<circle cx="258.7" cy="93.3" r="3.8"/>
<circle cx="258.7" cy="80.6" r="3.8"/>
<circle cx="149.9" cy="106.5" r="2.48"/>
<circle cx="258.7" cy="106" r="3.8"/>
</g>
<g fill="#fff">
<circle cx="243.7" cy="106" r="2.5"/>
<circle cx="243.7" cy="93.3" r="2.5"/>
<circle cx="243.7" cy="80.6" r="2.5"/>
</g>
<g fill="#000">
<circle cx="52.2" cy="99.7" r="3.7"/>
<circle cx="52.2" cy="87" r="3.7"/>
</g>
<g fill="#fff">
<circle cx="67.2" cy="87" r="2.5"/>
<circle cx="67.2" cy="99.7" r="2.5"/>
</g>
<g font-size="5" fill="#afafaf">
<text x="93.6" y="89.1">D1</text>
<text x="130.7" y="87.8" transform="rotate(-90 130.7 87.8)">U1</text>
<text x="89.1" y="94.6">D4</text>
<text x="153.7" y="98.6" transform="rotate(-90 153.7 98.6)">J3</text>
<text x="168.4" y="97.1">U2</text>
<text x="217.1" y="98.8" transform="rotate(-90 217.1 98.8)">U3</text>
<text x="84.9" y="107.6">D2</text>
</g>
<g font-size="5" fill="#f2eda1">
<text x="249" y="84.4">G</text>
<text x="56.6" y="90.7">+</text>
<text x="249" y="97.1">R</text>
<text x="57" y="103.4">G</text>
<text x="249.5" y="109.8">T</text>
</g>
<g font-size="3" fill="#afafaf">
<text x="95.7" y="77.6">D1</text>
<text x="164.4" y="72.1">R2</text>
<text x="179.6" y="72.1">D3</text>
<text x="203.4" y="72.1">C7</text>
<text x="218.6" y="72.1">C4</text>
<text x="83.2" y="81" transform="rotate(-90 83.2 81)">R1</text>
<text x="64.3" y="89.2">J1</text>
<text x="122.6" y="84.6">U1</text>
<text x="98.2" y="91.1">C1</text>
<text x="195.8" y="94" transform="rotate(-90 195.8 94)">C5</text>
<text x="152.2" y="96.7" transform="rotate(-90 152.2 96.7)">J3</text>
<text x="176.2" y="96.6" transform="rotate(-90 176.2 96.6)">U2</text>
<text x="215.6" y="96.6" transform="rotate(-90 215.6 96.6)">U3</text>
<text x="234.7" y="96.5" transform="rotate(-90 234.7 96.5)">C6</text>
<text x="91.2" y="103.1">D4</text>
<text x="122.7" y="105.6">C2</text>
<text x="240.8" y="108.3">J2</text>
<text x="87.7" y="115.6">D2</text>
<text x="164.4" y="119.1">C3</text>
<text x="179.6" y="119.1">R3</text>
<text x="222.7" y="119.1">C8</text>
</g>
<g font-size="2.5" fill="#afafaf">
<text x="98.7" y="90.7">C1</text>
<text x="123.2" y="105.2">C2</text>
</g>
<g font-size="2" fill="#afafaf">
<text x="165.4" y="71.3">R2</text>
<text x="180.7" y="71.3">D3</text>
<text x="204.4" y="71.3">C7</text>
<text x="219.7" y="71.3">C4</text>
<text x="82.5" y="80" transform="rotate(-90 82.5 80)">R1</text>
<text x="195.1" y="93" transform="rotate(-90 195.1 93)">C5</text>
<text x="234" y="95.5" transform="rotate(-90 234 95.5)">C6</text>
<text x="165.4" y="118.3">C3</text>
<text x="180.7" y="118.3">R3</text>
<text x="223.8" y="118.3">C8</text>
</g>
<text font-size="2" fill="#c872ab" x="178" y="190.8">Title: WiiM trigger to JBL SA550 RS232 dongle - board</text>
<g font-size="1.5" fill="#c872ab">
<text x="178" y="178.1">Top: copper, silkscreen and part outlines</text>
<text x="178" y="175.1">Generated from hardware/design - do not edit by hand</text>
<text x="178" y="184.1">Sheet:</text>
<text x="178" y="186.8">File: dongle.kicad_pcb</text>
<text x="178" y="197">KiCad E.D.A. 10.0.8</text>
<text x="178" y="194.2">Size: A4</text>
<text x="200" y="194.2">Date:</text>
<text x="263" y="197">Id: 1/1</text>
<text x="263" y="194.2">Rev: r1</text>
</g>
<g font-size="1.3" fill="#c872ab">
<text x="35" y="12">1</text>
<text x="85" y="12">2</text>
<text x="135" y="12">3</text>
<text x="185" y="12">4</text>
<text x="235" y="12">5</text>
<text x="285" y="12">6</text>
<text x="10.3" y="36">A</text>
<text x="285.3" y="36">A</text>
<text x="10.2" y="86">B</text>
<text x="285.2" y="86">B</text>
<text x="10.2" y="136">C</text>
<text x="285.2" y="136">C</text>
<text x="10.2" y="186">D</text>
<text x="285.2" y="186">D</text>
<text x="35" y="200">1</text>
<text x="85" y="200">2</text>
<text x="135" y="200">3</text>
<text x="185" y="200">4</text>
<text x="235" y="200">5</text>
<text x="285" y="200">6</text>
</g>
</svg>
